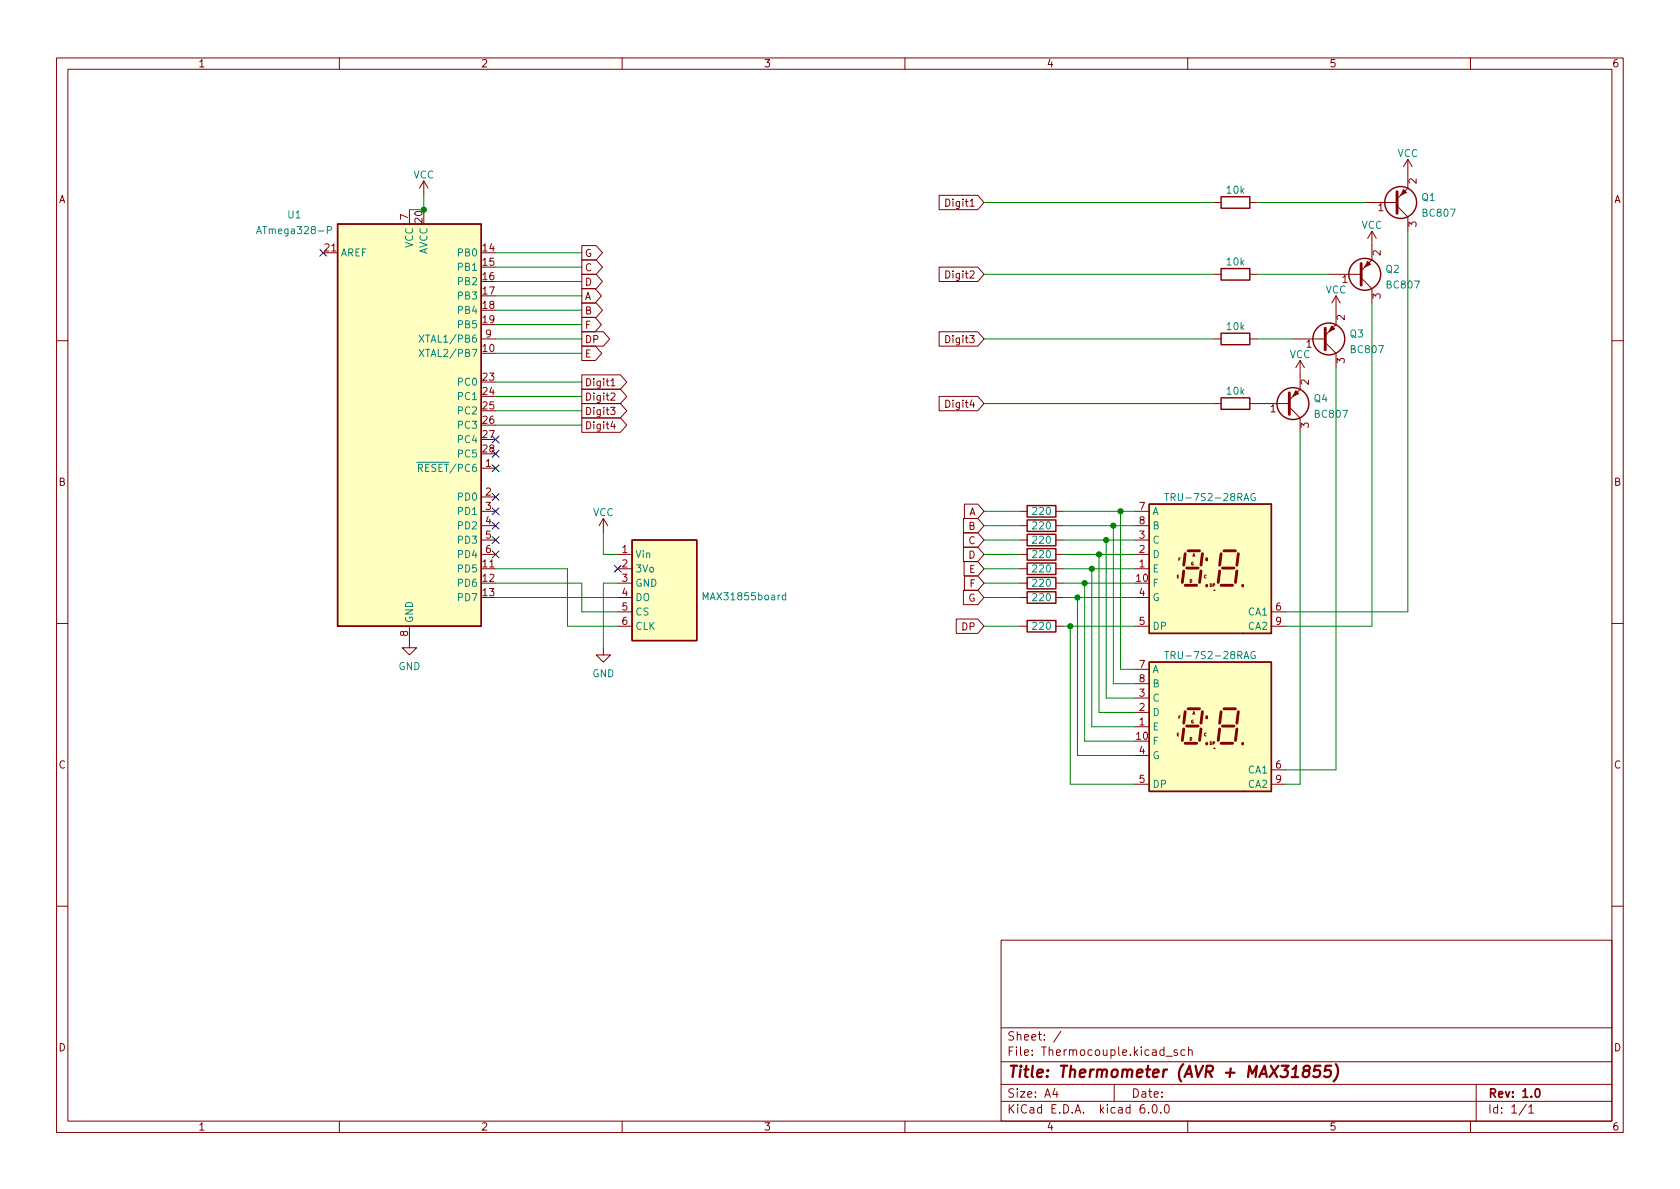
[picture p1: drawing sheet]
<svg xmlns="http://www.w3.org/2000/svg" width="297mm" height="210mm" viewBox="0 0 297 210" stroke-linecap="round" stroke-linejoin="round" font-family="sans-serif">
<g fill="none" stroke="#840000" stroke-width=".18">
<path d="M10 10.2h277v190.1h-277zM12 12.2h273v186.1h-273zM60 10.2v2M110 10.2v2M160 10.2v2M210 10.2v2M260 10.2v2M72.4 37.1v2.5M74.9 32l-.7 1.3M74.9 32v2.5M74.9 32l.8 1.3M166 34.5h6.9l1.1 1.3-1.1 1.3h-6.9z"/>
<path d="M214.6 35.8h1.3M221 35.8h1.2M241.3 35.8h5.7M247 36.4l1.9 1.9v2.6M248.9 28.2v5.1l-1.9 1.9M248.9 28.2l-.7 1.3M248.9 28.2l.8 1.3M57.1 44.7h2.6M85.1 59.9h2.5M102.9 53.6h2.5l1.1 1.3-1.1 1.2h-2.5zM102.9 43.4h2.5l1.1 1.3-1.1 1.3h-2.5zM102.9 48.5h2.5l1.1 1.3-1.1 1.2h-2.5z"/>
<path d="M102.9 46h2.5l1.1 1.2-1.1 1.3h-2.5zM102.9 56.1h2.3l1.1 1.3-1.1 1.3h-2.3zM102.9 51h2.3l1.1 1.3-1.1 1.3h-2.3zM102.9 58.7h3.8l1.1 1.2-1.1 1.3h-3.8zM166 58.7h6.9l1.1 1.2-1.1 1.3h-6.9zM166 47.2h6.9l1.1 1.3-1.1 1.3h-6.9zM214.6 59.9h1.3M214.6 48.5h1.3M221 59.9h1.2M221 48.5h1.2M228.6 59.9h5.7M234.9 48.5h5.8"/>
<path d="M236.2 52.3v5.1l-1.9 1.9M236.2 52.3l-.7 1.3M236.2 52.3l.8 1.3M240.7 49.1l1.9 1.9v2.6M242.6 40.9v5.1l-1.9 1.9M242.6 40.9l-.8 1.3M242.6 40.9l.7 1.3M10 60.2h2M102.9 66.3h6.8l1.1 1.3-1.1 1.2h-6.8zM102.9 71.4h6.8l1.1 1.2-1.1 1.3h-6.8zM102.9 61.2h2.4l1.1 1.3-1.1 1.2h-2.4zM102.9 68.8h6.8l1.1 1.3-1.1 1.3h-6.8z"/>
<path d="M102.9 73.9h6.8l1.1 1.3-1.1 1.2h-6.8zM108 72h.7l-.4 .5 .4 .1v.6l-.2 .1-.5-.1M108 67.3l.4-.3v1.2M108 69.6l.5-.1 .2 .4-.7 .9h.7M108 68.2h.7M108.3 74.5l-.3 .9h.8M108.6 75v.8M166 70.1h6.9l1.1 1.3-1.1 1.2h-6.9zM214.6 71.4h1.3M221 71.4h7M228 72l1.9 1.9v2.5M229.9 63.7v5.1l-1.9 1.9"/>
<path d="M229.9 63.7l-.8 1.3M229.9 63.7l.7 1.3M234.3 60.6l1.9 1.9v2.5M285 60.2h2M85.1 95.5h2.5M85.1 93h2.5M85.1 90.4h2.5M85.1 98h2.5M85.1 82.8h2.5M85.1 87.9h2.5M106.7 91.7l-.8 1.3M106.7 91.7v2.5"/>
<path d="M106.7 91.7l.7 1.3M109.2 98h2.6M170.3 91.7h2.6l1.1 1.3-1.1 1.2h-2.6zM170.3 94.2h2.6l1.1 1.3-1.1 1.3h-2.6zM170.3 96.8h2.6l1.1 1.2-1.1 1.3h-2.6zM170.5 99.3h2.4l1.1 1.3-1.1 1.2h-2.4zM170.5 89.1h2.4l1.1 1.3-1.1 1.3h-2.4zM180.3 95.5h1.3M180.3 93h1.3M180.3 90.4h1.3M180.3 98h1.3M186.7 95.5h1.3"/>
<path d="M186.7 93h1.3M186.7 90.4h1.3M186.7 98h1.3M200.7 95.5h2.5M200.7 93h2.5M200.7 90.4h2.5M200.7 98h2.5M10 110.2h2M72.4 110.7v3.8h1.3l-1.3 1.3-1.3-1.3h1.3M85.1 100.6h2.5M106.7 114.5v1.3h1.2l-1.2 1.3-1.3-1.3h1.3M109.2 100.6h2.6"/>
<path d="M109.2 103.1h2.6M109.2 105.7h2.6M109.2 110.7h2.6M109.2 108.2h2.6M169.1 109.5h3.8l1.1 1.2-1.1 1.3h-3.8zM170.3 104.4h2.6l1.1 1.3-1.1 1.2h-2.6zM170.5 101.8h2.4l1.1 1.3-1.1 1.3h-2.4zM180.3 100.6h1.3M180.3 103.1h1.3M180.3 105.7h1.3M180.3 110.7h1.3M186.7 100.6h1.3"/>
<path d="M186.7 103.1h1.3M186.7 105.7h1.3M186.7 110.7h1.3M200.7 118.4h2.5M200.7 100.6h2.5M200.7 105.7h2.5M200.7 110.7h2.5M224.8 110.7h2.5M224.8 108.2h2.5M285 110.2h2M200.7 128.5h2.5M200.7 126h2.5"/>
<path d="M200.7 123.4h2.5M200.7 133.6h2.5M200.7 138.7h2.5M200.7 120.9h2.5M224.8 138.7h2.5M224.8 136.1h2.5M10 160.2h2M177 166.3h108v32h-108zM285 160.2h2M60 198.3v2M110 198.3v2M160 198.3v2"/>
<path d="M177 194.8h108M177 191.8h108M177 187.8h108M177 181.8h108M186.5 192.5l-.4 1h1M186.9 193v1M187.6 182.4l-1.3 1.9M197 191.8v3M202.3 195.3a.59 .59 0 0 0-.7 .7v.5l.1 .3h.4l.3-.1v-.5l-.1-.2-.4-.1-.3 .3M203.1 196.7v.1M203.9 195.4l.2-.1a.81 .81 0 0 1 .6 .7 .81 .81 0 0 1-.3 .8h-.2a.81 .81 0 0 1-.6-.6 .81 .81 0 0 1 .3-.8zM205.2 196.7v.1"/>
<path d="M206.1 195.4l.1-.1a.81 .81 0 0 1 .6 .7 .81 .81 0 0 1-.3 .8h-.1a.81 .81 0 0 1-.6-.6 .81 .81 0 0 1 .3-.8zM206.1 186.8h1.2M208.1 185.7l-.3-.1-.2 .2v.3l.5 .1v.4h-.5M209.5 185.7l-.4-.1-.3 .3v.4l.1 .3h.6M210 198.3v2M210.1 185.8l.3-.2 .3 .1 .1 .9M210.1 185.1v1.5M260 198.3v2M261 191.8v6.5M269.9 195.3l-1.3 1.9M270.3 195.8l.4-.5v1.5M270.3 196.8h.9"/>
</g>
<path d="M271.6 192.6l.2-.1a.82 .82 0 0 1 .6 .7 .82 .82 0 0 1-.3 .8h-.2a.81 .81 0 0 1-.6-.6 .81 .81 0 0 1 .3-.8z" fill="none" stroke="#840000" stroke-width=".3"/>
<path d="M230.8 189.3l-.3-.2v-.3a.64 .64 0 0 1 1-.1l.1 .2a.66 .66 0 0 1-.8 .4 .65 .65 0 0 0-.3 1.1 .65 .65 0 0 0 .8-.1 .65 .65 0 0 0 .1-.9l-.2-.1M233.5 188.5h-1l-.2 .9 .3-.2 .7 .1 .1 .3-.1 .7-.4 .2h-.4l-.3-.2M235.4 188.5h-1l-.2 .9 .3-.2 .7 .1 .1 .3-.1 .7-.4 .2h-.4l-.3-.2M236.2 188.2a2.32 2.32 0 0 1-.4 3" fill="none" stroke="#840000" stroke-width=".4"/>
<g fill="#ffffc2" stroke="#ffffc2" stroke-width=".18">
<path d="M203.2 117.1h21.6v22.8h-21.6z"/>
<path d="M111.8 95.5h11.4v17.8h-11.4z"/>
<path d="M203.2 89.1h21.6v22.9h-21.6z"/>
<path d="M59.7 39.6h25.4v71.1h-25.4z"/>
</g>
<g fill="none" stroke="#840000" stroke-width=".25">
<path d="M59.7 39.6h25.4v71.1h-25.4zM215.9 34.8h5.1v2h-5.1zM215.9 58.9h5.1v2.1h-5.1zM215.9 47.5h5.1v2h-5.1zM215.9 70.4h5.1v2h-5.1zM111.8 95.5h11.4v17.8h-11.4zM181.6 94.5h5.1v2h-5.1zM181.6 91.9h5.1v2.1h-5.1zM181.6 89.4h5.1v2h-5.1zM181.6 97h5.1v2.1h-5.1zM181.6 99.6h5.1v2h-5.1zM203.2 89.1h21.6v22.9h-21.6z"/>
<path d="M123.2 114.5h.1M181.6 102.1h5.1v2h-5.1zM181.6 104.6h5.1v2.1h-5.1zM181.6 109.7h5.1v2.1h-5.1zM203.2 117.1h21.6v22.8h-21.6zM214.6 104.4h.1M219.7 112h.1M214.6 132.3h.1M219.7 139.9h.1"/>
<circle cx="247.6" cy="35.8" r="2.82"/>
<circle cx="234.9" cy="59.9" r="2.82"/>
<circle cx="241.3" cy="48.5" r="2.82"/>
<circle cx="228.6" cy="71.4" r="2.82"/>
</g>
<g fill="none" stroke="#840000" stroke-width=".51">
<path d="M247 33.9v3.8M234.3 58v3.8M240.7 46.6v3.8M228 69.5v3.8M209.5 97.9l-.2 2M210.1 97.4h2M212.6 97.9l-.3 2M215.9 97.9l-.3 2M216.4 97.4h2M218.9 97.9l-.2 2M209.3 101l-.3 2M209.5 103.5h2.1"/>
<path d="M209.8 100.5h2M212.3 101l-.2 2M213.4 103.5v.1M215.6 101l-.2 2M215.9 103.5h2M216.2 100.5h2M218.7 101l-.3 2M219.7 103.5v.1M209.3 128.9l-.3 2M209.5 131.4h2.1M209.5 125.9l-.2 2M209.8 128.4h2"/>
<path d="M210.1 125.3h2M212.3 128.9l-.2 2M212.6 125.9l-.3 2M213.4 131.4v.2M215.6 128.9l-.2 2M215.9 131.4h2M215.9 125.9l-.3 2M216.2 128.4h2M216.4 125.3h2M218.7 128.9l-.3 2M218.9 125.9l-.2 2M219.7 131.4v.2"/>
</g>
<g fill="none" stroke="#008484" stroke-width=".18">
<path d="M45.4 41.3l.4-1.2 .4 1.2M45.5 41h.6M57.9 40.7h.6l.1-.2-.1-.3-.6-.1v1.2M74.1 59.2l.9 1.3M75 59.2l-.9 1.3M74.1 61.8l.9 1.3M75 61.8l-.9 1.3M205.9 87.3h.7M206.3 87.3v1.2M221.9 87.3a.59 .59 0 0 0-.7 .6 .59 .59 0 0 0 .7 .6v-.5h-.2M138.9 105.3l-.4-.1-.2 .3 .1 .5h.5M138.9 104.8v1.3"/>
<path d="M205.9 115.2h.7M206.3 115.2v1.3M221.9 115.3a.59 .59 0 0 0-.7 .5 .59 .59 0 0 0 .7 .6v-.5h-.2"/>
</g>
<g fill="#840000" stroke="#840000" stroke-width=".18">
<path d="M229.1 69.1l.5 .5-1 .5z"/>
<path d="M235.5 57.7l.5 .5-1.1 .5z"/>
<path d="M241.8 46.2l.5 .5-1 .5z"/>
<path d="M248.2 33.5l.5 .5-1.1 .5z"/>
</g>
<g fill="none" stroke="#008400" stroke-width=".18">
<path d="M74.9 34.5v2.6h-2.5M174 35.8h40.6M222.2 35.8h19.1M87.6 59.9h15.3M87.6 49.8h15.3M87.6 57.4h15.3M87.6 52.3h15.3M87.6 47.2h15.3M87.6 44.7h15.3M87.6 54.9h15.3M174 48.5h40.6M174 59.9h40.6"/>
<path d="M222.2 48.5h12.7M222.2 59.9h6.4M242.6 53.6v57.1h-15.3M248.9 40.9v67.3h-21.6M87.6 75.2h15.3M87.6 62.5h15.3M87.6 67.6h15.3M87.6 70.1h15.3M87.6 72.6h15.3M174 71.4h40.6M229.9 76.4v62.3h-2.6M236.2 65v71.1h-8.9"/>
<path d="M106.7 94.2v3.8h2.5M174 93h6.3M174 98h6.3M174 90.4h6.3M174 95.5h6.3M188 93h12.7M188 98h12.7M188 90.4h12.7M188 95.5h12.7M194.3 98v28h6.4M195.6 95.5v27.9h5.1M196.8 93v27.9h3.9"/>
<path d="M198.1 90.4v28h2.6M87.6 100.6h12.7v10.1h8.9M87.6 103.1h15.3v5.1h6.3M87.6 105.7h21.6M109.2 103.1h-2.5v11.4M174 110.7h6.3M174 100.6h6.3M174 105.7h6.3M174 103.1h6.3M188 110.7h12.7M188 100.6h12.7M188 105.7h12.7"/>
<path d="M188 103.1h12.7M189.2 110.7v28h11.5M190.5 105.7v27.9h10.2M191.8 103.1v28h8.9M193 100.6v27.9h7.7"/>
</g>
<g fill="none" stroke="#000084" stroke-width=".18">
<path d="M56.5 44.1l1.3 1.2M57.8 44.1l-1.3 1.2M87 79.6l1.2 1.3M87 77.1l1.2 1.2M88.2 79.6l-1.2 1.3M88.2 77.1l-1.2 1.2M87 87.3l1.2 1.2M87 89.8l1.2 1.2M87 92.3l1.2 1.3M87 94.9l1.2 1.2M87 82.2l1.2 1.2M87 97.4l1.2 1.2"/>
<path d="M88.2 87.3l-1.2 1.2M88.2 89.8l-1.2 1.2M88.2 92.3l-1.2 1.3M88.2 94.9l-1.2 1.2M88.2 82.2l-1.2 1.2M88.2 97.4l-1.2 1.2M108.6 100l1.2 1.2M109.8 100l-1.2 1.2"/>
</g>
<g fill="#008400" stroke="#008400" stroke-width=".18">
<circle cx="74.9" cy="37.1" r=".46"/>
<circle cx="189.2" cy="110.7" r=".46"/>
<circle cx="191.8" cy="103.1" r=".46"/>
<circle cx="198.1" cy="90.4" r=".46"/>
<circle cx="196.8" cy="93" r=".46"/>
<circle cx="195.6" cy="95.5" r=".46"/>
<circle cx="194.3" cy="98" r=".46"/>
<circle cx="193" cy="100.6" r=".46"/>
<circle cx="190.5" cy="105.7" r=".46"/>
</g>
<text font-size="2.8" fill="#840000" x="178" y="190.6">Title: Thermometer (AVR + MAX31855)</text>
<g font-size="2.1" fill="#840000">
<text x="178" y="184">Sheet: /</text>
<text x="178" y="186.7">File: Thermocouple.kicad_sch</text>
<text x="178" y="196.9">KiCad E.D.A. kicad 6.0.0</text>
<text x="178" y="194.1">Size: A4</text>
<text x="200" y="194.1">Date:</text>
<text x="263" y="194.1">Rev: 1.0</text>
<text x="263" y="196.9">Id: 1/1</text>
</g>
<g font-size="1.8" fill="#840000">
<text x="35" y="11.9">1</text>
<text x="85" y="11.9">2</text>
<text x="135" y="11.9">3</text>
<text x="185" y="11.9">4</text>
<text x="235" y="11.9">5</text>
<text x="285" y="11.9">6</text>
<text x="10.3" y="35.9">A</text>
<text x="250.4" y="32.5" transform="rotate(-90 250.4 32.5)">2</text>
<text x="285.3" y="35.9">A</text>
<text x="72.1" y="38.8" transform="rotate(-90 72.1 38.8)">7</text>
<text x="74.7" y="39.3" transform="rotate(-90 74.7 39.3)">20</text>
<text x="167.6" y="36.5">Digit1</text>
<text x="243.7" y="37.3">1</text>
<text x="250.4" y="40.1" transform="rotate(-90 250.4 40.1)">3</text>
<text x="57.4" y="44.4">21</text>
<text x="85.4" y="44.4">14</text>
<text x="85.4" y="47">15</text>
<text x="103.3" y="45.4">G</text>
<text x="103.3" y="48">C</text>
<text x="244.1" y="45.2" transform="rotate(-90 244.1 45.2)">2</text>
<text x="85.4" y="49.5">16</text>
<text x="85.4" y="52.1">17</text>
<text x="103.3" y="50.5">D</text>
<text x="103.3" y="53">A</text>
<text x="167.6" y="49.2">Digit2</text>
<text x="237.3" y="50">1</text>
<text x="244.1" y="52.8" transform="rotate(-90 244.1 52.8)">3</text>
<text x="85.4" y="54.6">18</text>
<text x="85.4" y="57.1">19</text>
<text x="85.9" y="59.7">9</text>
<text x="103.3" y="55.6">B</text>
<text x="103.3" y="58.1">F</text>
<text x="237.7" y="56.6" transform="rotate(-90 237.7 56.6)">2</text>
<text x="85.4" y="62.2">10</text>
<text x="103.3" y="63.2">E</text>
<text x="103.3" y="60.7">DP</text>
<text x="167.6" y="60.7">Digit3</text>
<text x="231" y="61.5">1</text>
<text x="237.7" y="64.2" transform="rotate(-90 237.7 64.2)">3</text>
<text x="85.4" y="67.3">23</text>
<text x="85.4" y="69.8">24</text>
<text x="103.3" y="68.3">Digit1</text>
<text x="103.3" y="70.8">Digit2</text>
<text x="231.4" y="68.1" transform="rotate(-90 231.4 68.1)">2</text>
<text x="85.4" y="72.4">25</text>
<text x="85.4" y="74.9">26</text>
<text x="85.4" y="77.5">27</text>
<text x="103.3" y="73.4">Digit3</text>
<text x="103.3" y="75.9">Digit4</text>
<text x="167.6" y="72.1">Digit4</text>
<text x="224.6" y="72.9">1</text>
<text x="231.4" y="75.7" transform="rotate(-90 231.4 75.7)">3</text>
<text x="85.4" y="80">28</text>
<text x="85.9" y="82.5">1</text>
<text x="10.3" y="85.9">B</text>
<text x="85.9" y="87.6">2</text>
<text x="285.3" y="85.9">B</text>
<text x="85.9" y="90.2">3</text>
<text x="85.9" y="92.7">4</text>
<text x="85.9" y="95.2">5</text>
<text x="171.3" y="93.7">B</text>
<text x="171.3" y="91.1">A</text>
<text x="201.4" y="95.2">3</text>
<text x="201.4" y="90.2">7</text>
<text x="201.4" y="92.7">8</text>
<text x="85.4" y="100.3">11</text>
<text x="85.9" y="97.8">6</text>
<text x="110" y="97.8">1</text>
<text x="110" y="100.3">2</text>
<text x="171.3" y="96.2">C</text>
<text x="171.3" y="98.8">D</text>
<text x="171.4" y="101.3">E</text>
<text x="201.4" y="100.3">1</text>
<text x="201.4" y="97.8">2</text>
<text x="85.4" y="102.9">12</text>
<text x="85.4" y="105.4">13</text>
<text x="110" y="102.9">3</text>
<text x="110" y="105.4">4</text>
<text x="110" y="107.9">5</text>
<text x="171.2" y="106.4">G</text>
<text x="171.5" y="103.8">F</text>
<text x="200.9" y="102.9">10</text>
<text x="201.4" y="105.4">4</text>
<text x="225.6" y="107.9">6</text>
<text x="72.1" y="112.5" transform="rotate(-90 72.1 112.5)">8</text>
<text x="110" y="110.5">6</text>
<text x="170.1" y="111.5">DP</text>
<text x="201.4" y="110.5">5</text>
<text x="225.6" y="110.5">9</text>
<text x="201.4" y="118.1">7</text>
<text x="201.4" y="125.7">2</text>
<text x="201.4" y="123.2">3</text>
<text x="201.4" y="120.6">8</text>
<text x="200.9" y="130.8">10</text>
<text x="201.4" y="128.3">1</text>
<text x="10.3" y="135.9">C</text>
<text x="201.4" y="133.3">4</text>
<text x="225.6" y="135.9">6</text>
<text x="285.3" y="135.9">C</text>
<text x="201.4" y="138.4">5</text>
<text x="225.6" y="138.4">9</text>
<text x="10.3" y="185.9">D</text>
<text x="285.3" y="185.9">D</text>
<text x="35" y="199.9">1</text>
<text x="85" y="199.9">2</text>
<text x="135" y="199.9">3</text>
<text x="185" y="199.9">4</text>
<text x="235" y="199.9">5</text>
<text x="285" y="199.9">6</text>
</g>
<g font-size="1.8" fill="#008484">
<text x="247.1" y="27.8">VCC</text>
<text x="73.1" y="31.6">VCC</text>
<text x="217" y="34.2">10k</text>
<text x="251.4" y="35.5">Q1</text>
<text x="46.2" y="41.4">ATmega328-P</text>
<text x="50.9" y="38.6">U1</text>
<text x="240.7" y="40.5">VCC</text>
<text x="251.6" y="38.3">BC807</text>
<text x="60.2" y="45.3">AREF</text>
<text x="73" y="43.9" transform="rotate(-90 73 43.9)">VCC</text>
<text x="75.6" y="45.1" transform="rotate(-90 75.6 45.1)">AVCC</text>
<text x="81.1" y="45.3">PB0</text>
<text x="81.1" y="47.9">PB1</text>
<text x="217" y="46.9">10k</text>
<text x="81.1" y="50.4">PB2</text>
<text x="81.1" y="53">PB3</text>
<text x="234.4" y="51.9">VCC</text>
<text x="245.1" y="48.2">Q2</text>
<text x="245.3" y="51">BC807</text>
<text x="81.1" y="55.5">PB4</text>
<text x="81.1" y="58">PB5</text>
<text x="217" y="58.4">10k</text>
<text x="238.7" y="59.7">Q3</text>
<text x="75" y="63.1">XTAL2/PB7</text>
<text x="75" y="60.6">XTAL1/PB6</text>
<text x="228" y="63.3">VCC</text>
<text x="238.9" y="62.4">BC807</text>
<text x="81.1" y="68.2">PC0</text>
<text x="81.1" y="70.7">PC1</text>
<text x="217" y="69.8">10k</text>
<text x="232.4" y="71.1">Q4</text>
<text x="81.1" y="73.3">PC2</text>
<text x="81.1" y="75.8">PC3</text>
<text x="232.6" y="73.9">BC807</text>
<text x="73.4" y="83.4">~{RESET}/PC6</text>
<text x="81.1" y="78.4">PC4</text>
<text x="81.1" y="80.9">PC5</text>
<text x="81.1" y="88.5">PD0</text>
<text x="207.1" y="88.6">TRU-7S2-28RAG</text>
<text x="81.1" y="91.1">PD1</text>
<text x="81.1" y="93.6">PD2</text>
<text x="104.8" y="91.3">VCC</text>
<text x="182.7" y="93.6">220</text>
<text x="182.7" y="91.1">220</text>
<text x="203.7" y="91.1">A</text>
<text x="203.7" y="93.6">B</text>
<text x="81.1" y="101.2">PD5</text>
<text x="81.1" y="96.1">PD3</text>
<text x="81.1" y="98.7">PD4</text>
<text x="112.3" y="98.7">Vin</text>
<text x="112.3" y="101.2">3Vo</text>
<text x="182.7" y="96.1">220</text>
<text x="182.7" y="98.7">220</text>
<text x="182.7" y="101.2">220</text>
<text x="203.7" y="101.2">E</text>
<text x="203.7" y="98.7">D</text>
<text x="203.7" y="96.1">C</text>
<text x="81.1" y="103.8">PD6</text>
<text x="81.1" y="106.3">PD7</text>
<text x="112.3" y="103.8">GND</text>
<text x="112.3" y="106.3">DO</text>
<text x="124.7" y="106.1">MAX31855board</text>
<text x="182.7" y="103.8">220</text>
<text x="182.7" y="106.3">220</text>
<text x="203.7" y="103.8">F</text>
<text x="203.7" y="106.3">G</text>
<text x="73" y="110.2" transform="rotate(-90 73 110.2)">GND</text>
<text x="112.3" y="108.8">CS</text>
<text x="112.3" y="111.4">CLK</text>
<text x="182.7" y="111.4">220</text>
<text x="203.7" y="111.4">DP</text>
<text x="220.7" y="108.8">CA1</text>
<text x="220.7" y="111.4">CA2</text>
<text x="70.4" y="118.5">GND</text>
<text x="104.7" y="119.7">GND</text>
<text x="203.7" y="119">A</text>
<text x="207.1" y="116.5">TRU-7S2-28RAG</text>
<text x="203.7" y="124.1">C</text>
<text x="203.7" y="121.5">B</text>
<text x="203.7" y="129.2">E</text>
<text x="203.7" y="131.7">F</text>
<text x="203.7" y="126.6">D</text>
<text x="203.7" y="134.2">G</text>
<text x="220.7" y="136.8">CA1</text>
<text x="203.7" y="139.3">DP</text>
<text x="220.7" y="139.3">CA2</text>
</g>
<g font-size=".7" fill="#840000">
<text x="208.3" y="99.2">F</text>
<text x="210.5" y="99.9">G</text>
<text x="210.8" y="98.4">A</text>
<text x="213.1" y="99.2">B</text>
<text x="208" y="102.2">E</text>
<text x="210.3" y="103">D</text>
<text x="212.9" y="102.2">C</text>
<text x="213.9" y="103.8">DP</text>
<text x="208" y="130.2">E</text>
<text x="208.3" y="127.1">F</text>
<text x="210.3" y="130.9">D</text>
<text x="210.5" y="127.9">G</text>
<text x="210.8" y="126.4">A</text>
<text x="212.9" y="130.2">C</text>
<text x="213.1" y="127.1">B</text>
<text x="213.9" y="131.7">DP</text>
</g>
</svg>
